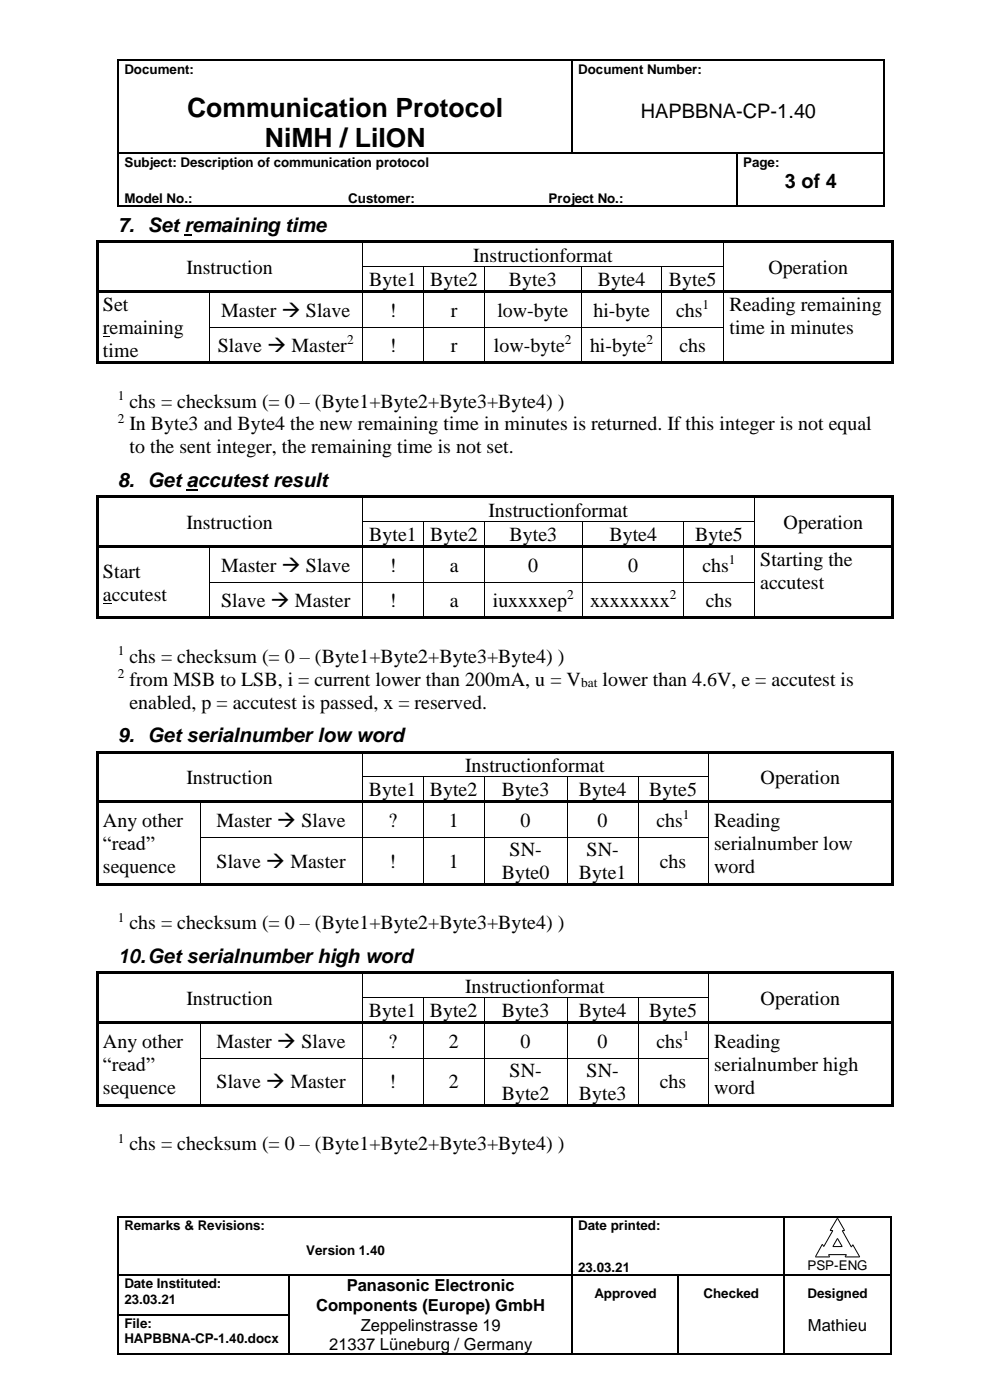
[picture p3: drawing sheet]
<svg xmlns="http://www.w3.org/2000/svg" width="210mm" height="297mm" viewBox="0 0 210 297" stroke-linecap="round" stroke-linejoin="round" font-family="sans-serif">
<g fill="#000">
<path d="M25 12.7h.2v.3h-.2z" fill-rule="evenodd"/>
<path d="M25 12.7h.2v.3h-.2z" fill-rule="evenodd"/>
<path d="M121.3 12.7h.2v.3h-.2z" fill-rule="evenodd"/>
<path d="M187.5 12.7h.2v.3h-.2z" fill-rule="evenodd"/>
<path d="M187.5 12.7h.2v.3h-.2z" fill-rule="evenodd"/>
<path d="M25 32.4h.2v.3h-.2z" fill-rule="evenodd"/>
<path d="M121.3 32.4h.2v.3h-.2z" fill-rule="evenodd"/>
<path d="M156.3 32.4h.2v.3h-.2z" fill-rule="evenodd"/>
<path d="M187.5 32.4h.2v.3h-.2z" fill-rule="evenodd"/>
<path d="M20.4 51.1h.5v.5h-.5z" fill-rule="evenodd"/>
<path d="M20.4 51.1h.5v.5h-.5z" fill-rule="evenodd"/>
<path d="M20.4 51.6h.5v4.9h-.5z" fill-rule="evenodd"/>
<path d="M20.4 56.5h.5v.1h-.5z" fill-rule="evenodd"/>
<path d="M20.9 51.1h55.9v.5h-55.9z" fill-rule="evenodd"/>
<path d="M25 43.7h.2v.2h-.2z" fill-rule="evenodd"/>
<path d="M25 43.7h.2v.2h-.2z" fill-rule="evenodd"/>
<path d="M39.1 49.6h1.7v.4h-1.7z" fill-rule="evenodd"/>
<path d="M76.8 51.6h.2z" fill-rule="evenodd"/>
<path d="M76.8 51.1h.5v.5h-.5z" fill-rule="evenodd"/>
<path d="M76.8 56.5h.2v.1h-.2z" fill-rule="evenodd"/>
<path d="M77.3 51.1h76.1v.5h-76.1z" fill-rule="evenodd"/>
<path d="M89.8 56.5h.2v.1h-.2z" fill-rule="evenodd"/>
<path d="M102.6 56.5h.2v.1h-.2z" fill-rule="evenodd"/>
<path d="M123.3 56.5h.2v.1h-.2z" fill-rule="evenodd"/>
<path d="M140.3 56.5h.2v.1h-.2z" fill-rule="evenodd"/>
<path d="M153.4 51.6h.2z" fill-rule="evenodd"/>
<path d="M153.4 51.1h.5v.5h-.5z" fill-rule="evenodd"/>
<path d="M153.4 56.5h.2v.1h-.2z" fill-rule="evenodd"/>
<path d="M153.9 51.1h35.3v.5h-35.3z" fill-rule="evenodd"/>
<path d="M156.3 43.7h.2v.2h-.2z" fill-rule="evenodd"/>
<path d="M187.5 43.7h.2v.2h-.2z" fill-rule="evenodd"/>
<path d="M187.5 43.7h.2v.2h-.2z" fill-rule="evenodd"/>
<path d="M189.2 51.1h.5v.5h-.5z" fill-rule="evenodd"/>
<path d="M189.2 51.1h.5v.5h-.5z" fill-rule="evenodd"/>
<path d="M189.2 51.6h.5v4.9h-.5z" fill-rule="evenodd"/>
<path d="M189.2 56.5h.5v.1h-.5z" fill-rule="evenodd"/>
<path d="M20.4 56.6h.5v4.9h-.5z" fill-rule="evenodd"/>
<path d="M20.4 61.5h.5v.6h-.5z" fill-rule="evenodd"/>
<path d="M20.4 62.1h.5v7.2h-.5z" fill-rule="evenodd"/>
<path d="M20.4 69.3h.5v.2h-.5z" fill-rule="evenodd"/>
<path d="M20.4 69.5h.5v7.2h-.5z" fill-rule="evenodd"/>
<path d="M20.4 76.7h.5v.5h-.5z" fill-rule="evenodd"/>
<path d="M20.4 76.7h.5v.5h-.5z" fill-rule="evenodd"/>
<path d="M20.9 61.5h23.4v.5h-23.4z" fill-rule="evenodd"/>
<path d="M20.9 76.7h23.4v.5h-23.4z" fill-rule="evenodd"/>
<path d="M21.8 71.3h1.4v.3h-1.4z" fill-rule="evenodd"/>
<path d="M44.3 62l.2 .1z" fill-rule="evenodd"/>
<path d="M44.3 61.5h.5v.5h-.5z" fill-rule="evenodd"/>
<path d="M44.3 69.3h.2v.2h-.2z" fill-rule="evenodd"/>
<path d="M44.3 76.7h.5v.5h-.5z" fill-rule="evenodd"/>
<path d="M44.8 61.5h32v.5h-32z" fill-rule="evenodd"/>
<path d="M44.8 76.7h32v.5h-32z" fill-rule="evenodd"/>
<path d="M76.8 62l.2 .1z" fill-rule="evenodd"/>
<path d="M76.8 61.5h.5v.5h-.5z" fill-rule="evenodd"/>
<path d="M76.8 69.3h.2v.2h-.2z" fill-rule="evenodd"/>
<path d="M76.8 76.7h.5v.5h-.5z" fill-rule="evenodd"/>
<path d="M77.3 61.5h12.5v.5h-12.5z" fill-rule="evenodd"/>
<path d="M77.3 76.7h12.5v.5h-12.5z" fill-rule="evenodd"/>
<path d="M89.8 62l.2 .1z" fill-rule="evenodd"/>
<path d="M89.8 61.5h.6v.5h-.6z" fill-rule="evenodd"/>
<path d="M89.8 69.3h.2v.2h-.2z" fill-rule="evenodd"/>
<path d="M89.8 76.7h.6v.5h-.6z" fill-rule="evenodd"/>
<path d="M90.4 61.5h12.2v.5h-12.2z" fill-rule="evenodd"/>
<path d="M90.4 76.7h12.2v.5h-12.2z" fill-rule="evenodd"/>
<path d="M102.6 62l.2 .1z" fill-rule="evenodd"/>
<path d="M102.6 61.5h.5v.5h-.5z" fill-rule="evenodd"/>
<path d="M102.6 69.3h.2v.2h-.2z" fill-rule="evenodd"/>
<path d="M102.6 76.7h.5v.5h-.5z" fill-rule="evenodd"/>
<path d="M103.1 61.5h20.2v.5h-20.2z" fill-rule="evenodd"/>
<path d="M103.1 76.7h20.2v.5h-20.2z" fill-rule="evenodd"/>
<path d="M123.3 62l.2 .1z" fill-rule="evenodd"/>
<path d="M123.3 61.5h.5v.5h-.5z" fill-rule="evenodd"/>
<path d="M123.3 69.3h.2v.2h-.2z" fill-rule="evenodd"/>
<path d="M123.3 76.7h.5v.5h-.5z" fill-rule="evenodd"/>
<path d="M123.8 61.5h16.5v.5h-16.5z" fill-rule="evenodd"/>
<path d="M123.8 76.7h16.5v.5h-16.5z" fill-rule="evenodd"/>
<path d="M140.3 62l.2 .1z" fill-rule="evenodd"/>
<path d="M140.3 61.5h.5v.5h-.5z" fill-rule="evenodd"/>
<path d="M140.3 69.3h.2v.2h-.2z" fill-rule="evenodd"/>
<path d="M140.3 76.7h.5v.5h-.5z" fill-rule="evenodd"/>
<path d="M140.8 61.5h12.6v.5h-12.6z" fill-rule="evenodd"/>
<path d="M140.8 76.7h12.6v.5h-12.6z" fill-rule="evenodd"/>
<path d="M153.4 62l.2 .1z" fill-rule="evenodd"/>
<path d="M153.4 61.5h.5v.5h-.5z" fill-rule="evenodd"/>
<path d="M153.4 69.3h.2v.2h-.2z" fill-rule="evenodd"/>
<path d="M153.4 76.7h.5v.5h-.5z" fill-rule="evenodd"/>
<path d="M153.9 61.5h35.3v.5h-35.3z" fill-rule="evenodd"/>
<path d="M153.9 76.7h35.3v.5h-35.3z" fill-rule="evenodd"/>
<path d="M189.2 56.6h.5v4.9h-.5z" fill-rule="evenodd"/>
<path d="M189.2 61.5h.5v.6h-.5z" fill-rule="evenodd"/>
<path d="M189.2 62.1h.5v7.2h-.5z" fill-rule="evenodd"/>
<path d="M189.2 69.3h.5v.2h-.5z" fill-rule="evenodd"/>
<path d="M189.2 69.5h.5v7.2h-.5z" fill-rule="evenodd"/>
<path d="M189.2 76.7h.5v.5h-.5z" fill-rule="evenodd"/>
<path d="M189.2 76.7h.5v.5h-.5z" fill-rule="evenodd"/>
<path d="M20.4 105.2h.5v.5h-.5z" fill-rule="evenodd"/>
<path d="M20.4 105.2h.5v.5h-.5z" fill-rule="evenodd"/>
<path d="M20.4 105.7h.5v4.9h-.5z" fill-rule="evenodd"/>
<path d="M20.4 110.6h.5v.2h-.5z" fill-rule="evenodd"/>
<path d="M20.4 110.8h.5v4.8h-.5z" fill-rule="evenodd"/>
<path d="M20.4 115.6h.5v.6h-.5z" fill-rule="evenodd"/>
<path d="M20.9 105.2h55.9v.5h-55.9z" fill-rule="evenodd"/>
<path d="M20.9 115.6h23.4v.5h-23.4z" fill-rule="evenodd"/>
<path d="M44.3 116.1l.2 .1z" fill-rule="evenodd"/>
<path d="M44.3 115.6h.5v.5h-.5z" fill-rule="evenodd"/>
<path d="M44.8 115.6h32v.5h-32z" fill-rule="evenodd"/>
<path d="M76.8 105.7h.2z" fill-rule="evenodd"/>
<path d="M76.8 105.2h.5v.5h-.5z" fill-rule="evenodd"/>
<path d="M76.8 110.6h.2v.2h-.2z" fill-rule="evenodd"/>
<path d="M76.8 116.1l.2 .1z" fill-rule="evenodd"/>
<path d="M76.8 115.6h.5v.5h-.5z" fill-rule="evenodd"/>
<path d="M77.3 105.2h82.7v.5h-82.7z" fill-rule="evenodd"/>
<path d="M77.3 115.6h12.5v.5h-12.5z" fill-rule="evenodd"/>
<path d="M89.8 110.6h.2v.2h-.2z" fill-rule="evenodd"/>
<path d="M89.8 116.1l.2 .1z" fill-rule="evenodd"/>
<path d="M89.8 115.6h.6v.5h-.6z" fill-rule="evenodd"/>
<path d="M90.4 115.6h12.2v.5h-12.2z" fill-rule="evenodd"/>
<path d="M102.6 110.6h.2v.2h-.2z" fill-rule="evenodd"/>
<path d="M102.6 116.1l.2 .1z" fill-rule="evenodd"/>
<path d="M102.6 115.6h.5v.5h-.5z" fill-rule="evenodd"/>
<path d="M103.1 115.6h20.5v.5h-20.5z" fill-rule="evenodd"/>
<path d="M123.6 110.6h.1v.2h-.1z" fill-rule="evenodd"/>
<path d="M123.6 116.1l.1 .1z" fill-rule="evenodd"/>
<path d="M123.6 115.6h.5v.5h-.5z" fill-rule="evenodd"/>
<path d="M124.1 115.6h20.9v.5h-20.9z" fill-rule="evenodd"/>
<path d="M145 110.6h.1v.2h-.1z" fill-rule="evenodd"/>
<path d="M145 116.1l.1 .1z" fill-rule="evenodd"/>
<path d="M145 115.6h.5v.5h-.5z" fill-rule="evenodd"/>
<path d="M145.5 115.6h14.5v.5h-14.5z" fill-rule="evenodd"/>
<path d="M160 105.7h.1z" fill-rule="evenodd"/>
<path d="M160 105.2h.5v.5h-.5z" fill-rule="evenodd"/>
<path d="M160 110.6h.1v.2h-.1z" fill-rule="evenodd"/>
<path d="M160 116.1l.1 .1z" fill-rule="evenodd"/>
<path d="M160 115.6h.5v.5h-.5z" fill-rule="evenodd"/>
<path d="M160.5 105.2h28.7v.5h-28.7z" fill-rule="evenodd"/>
<path d="M160.5 115.6h28.7v.5h-28.7z" fill-rule="evenodd"/>
<path d="M189.2 105.2h.5v.5h-.5z" fill-rule="evenodd"/>
<path d="M189.2 105.2h.5v.5h-.5z" fill-rule="evenodd"/>
<path d="M189.2 105.7h.5v4.9h-.5z" fill-rule="evenodd"/>
<path d="M189.2 110.6h.5v.2h-.5z" fill-rule="evenodd"/>
<path d="M189.2 110.8h.5v4.8h-.5z" fill-rule="evenodd"/>
<path d="M189.2 115.6h.5v.6h-.5z" fill-rule="evenodd"/>
<path d="M20.4 116.2h.5v7.2h-.5z" fill-rule="evenodd"/>
<path d="M20.4 123.4h.5v.2h-.5z" fill-rule="evenodd"/>
<path d="M20.4 123.6h.5v7.2h-.5z" fill-rule="evenodd"/>
<path d="M20.4 130.8h.5v.5h-.5z" fill-rule="evenodd"/>
<path d="M20.4 130.8h.5v.5h-.5z" fill-rule="evenodd"/>
<path d="M20.9 130.8h23.4v.5h-23.4z" fill-rule="evenodd"/>
<path d="M21.8 127.9h1.9v.2h-1.9z" fill-rule="evenodd"/>
<path d="M44.3 123.4h.2v.2h-.2z" fill-rule="evenodd"/>
<path d="M44.3 130.8h.5v.5h-.5z" fill-rule="evenodd"/>
<path d="M44.8 130.8h32v.5h-32z" fill-rule="evenodd"/>
<path d="M76.8 123.4h.2v.2h-.2z" fill-rule="evenodd"/>
<path d="M76.8 130.8h.5v.5h-.5z" fill-rule="evenodd"/>
<path d="M77.3 130.8h12.5v.5h-12.5z" fill-rule="evenodd"/>
<path d="M89.8 123.4h.2v.2h-.2z" fill-rule="evenodd"/>
<path d="M89.8 130.8h.6v.5h-.6z" fill-rule="evenodd"/>
<path d="M90.4 130.8h12.2v.5h-12.2z" fill-rule="evenodd"/>
<path d="M102.6 123.4h.2v.2h-.2z" fill-rule="evenodd"/>
<path d="M102.6 130.8h.5v.5h-.5z" fill-rule="evenodd"/>
<path d="M103.1 130.8h20.5v.5h-20.5z" fill-rule="evenodd"/>
<path d="M123.6 123.4h.1v.2h-.1z" fill-rule="evenodd"/>
<path d="M123.6 130.8h.5v.5h-.5z" fill-rule="evenodd"/>
<path d="M124.1 130.8h20.9v.5h-20.9z" fill-rule="evenodd"/>
<path d="M145 123.4h.1v.2h-.1z" fill-rule="evenodd"/>
<path d="M145 130.8h.5v.5h-.5z" fill-rule="evenodd"/>
<path d="M145.5 130.8h14.5v.5h-14.5z" fill-rule="evenodd"/>
<path d="M160 123.4h.1v.2h-.1z" fill-rule="evenodd"/>
<path d="M160 130.8h.5v.5h-.5z" fill-rule="evenodd"/>
<path d="M160.5 130.8h28.7v.5h-28.7z" fill-rule="evenodd"/>
<path d="M189.2 116.2h.5v7.2h-.5z" fill-rule="evenodd"/>
<path d="M189.2 123.4h.5v.2h-.5z" fill-rule="evenodd"/>
<path d="M189.2 123.6h.5v7.2h-.5z" fill-rule="evenodd"/>
<path d="M189.2 130.8h.5v.5h-.5z" fill-rule="evenodd"/>
<path d="M189.2 130.8h.5v.5h-.5z" fill-rule="evenodd"/>
<path d="M20.4 159.3h.5v.6h-.5z" fill-rule="evenodd"/>
<path d="M20.4 159.3h.5v.5h-.5z" fill-rule="evenodd"/>
<path d="M20.9 159.3h55.8v.5h-55.8z" fill-rule="evenodd"/>
<path d="M76.7 159.8l.2 .1z" fill-rule="evenodd"/>
<path d="M76.7 159.3h.5v.5h-.5z" fill-rule="evenodd"/>
<path d="M77.2 159.3h73v.5h-73z" fill-rule="evenodd"/>
<path d="M150.2 159.8l.2 .1z" fill-rule="evenodd"/>
<path d="M150.2 159.3h.5v.5h-.5z" fill-rule="evenodd"/>
<path d="M150.7 159.3h38.5v.5h-38.5z" fill-rule="evenodd"/>
<path d="M189.2 159.3h.5v.6h-.5z" fill-rule="evenodd"/>
<path d="M189.2 159.3h.5v.5h-.5z" fill-rule="evenodd"/>
<path d="M20.4 159.9h.5v4.8h-.5z" fill-rule="evenodd"/>
<path d="M20.4 164.7h.5v.2h-.5z" fill-rule="evenodd"/>
<path d="M20.4 164.9h.5v4.8h-.5z" fill-rule="evenodd"/>
<path d="M20.4 169.7h.5v.6h-.5z" fill-rule="evenodd"/>
<path d="M20.4 170.3h.5v7.2h-.5z" fill-rule="evenodd"/>
<path d="M20.4 177.5h.5v.2h-.5z" fill-rule="evenodd"/>
<path d="M20.9 169.7h21.5v.5h-21.5z" fill-rule="evenodd"/>
<path d="M42.4 170.2l.2 .1z" fill-rule="evenodd"/>
<path d="M42.4 169.7h.5v.5h-.5z" fill-rule="evenodd"/>
<path d="M42.4 177.5h.2v.2h-.2z" fill-rule="evenodd"/>
<path d="M42.9 169.7h33.8v.5h-33.8z" fill-rule="evenodd"/>
<path d="M76.7 164.7h.2v.2h-.2z" fill-rule="evenodd"/>
<path d="M76.7 170.2l.2 .1z" fill-rule="evenodd"/>
<path d="M76.7 169.7h.5v.5h-.5z" fill-rule="evenodd"/>
<path d="M76.7 177.5h.2v.2h-.2z" fill-rule="evenodd"/>
<path d="M77.2 169.7h12.6v.5h-12.6z" fill-rule="evenodd"/>
<path d="M89.8 164.7h.1v.2h-.1z" fill-rule="evenodd"/>
<path d="M89.8 170.2l.1 .1z" fill-rule="evenodd"/>
<path d="M89.8 169.7h.5v.5h-.5z" fill-rule="evenodd"/>
<path d="M89.8 177.5h.1v.2h-.1z" fill-rule="evenodd"/>
<path d="M90.3 169.7h12.3v.5h-12.3z" fill-rule="evenodd"/>
<path d="M102.6 164.7h.2v.2h-.2z" fill-rule="evenodd"/>
<path d="M102.6 170.2l.2 .1z" fill-rule="evenodd"/>
<path d="M102.6 169.7h.5v.5h-.5z" fill-rule="evenodd"/>
<path d="M102.6 177.5h.2v.2h-.2z" fill-rule="evenodd"/>
<path d="M103.1 169.7h17.2v.5h-17.2z" fill-rule="evenodd"/>
<path d="M120.3 164.7h.1v.2h-.1z" fill-rule="evenodd"/>
<path d="M120.3 170.2l.1 .1z" fill-rule="evenodd"/>
<path d="M120.3 169.7h.5v.5h-.5z" fill-rule="evenodd"/>
<path d="M120.3 177.5h.1v.2h-.1z" fill-rule="evenodd"/>
<path d="M120.8 169.7h14.5v.5h-14.5z" fill-rule="evenodd"/>
<path d="M135.3 164.7h.1v.2h-.1z" fill-rule="evenodd"/>
<path d="M135.3 170.2l.1 .1z" fill-rule="evenodd"/>
<path d="M135.3 169.7h.5v.5h-.5z" fill-rule="evenodd"/>
<path d="M135.3 177.5h.1v.2h-.1z" fill-rule="evenodd"/>
<path d="M135.8 169.7h14.4v.5h-14.4z" fill-rule="evenodd"/>
<path d="M150.2 164.7h.2v.2h-.2z" fill-rule="evenodd"/>
<path d="M150.2 170.2l.2 .1z" fill-rule="evenodd"/>
<path d="M150.2 169.7h.5v.5h-.5z" fill-rule="evenodd"/>
<path d="M150.2 177.5h.2v.2h-.2z" fill-rule="evenodd"/>
<path d="M150.7 169.7h38.5v.5h-38.5z" fill-rule="evenodd"/>
<path d="M189.2 159.9h.5v4.8h-.5z" fill-rule="evenodd"/>
<path d="M189.2 164.7h.5v.2h-.5z" fill-rule="evenodd"/>
<path d="M189.2 164.9h.5v4.8h-.5z" fill-rule="evenodd"/>
<path d="M189.2 169.7h.5v.6h-.5z" fill-rule="evenodd"/>
<path d="M189.2 170.3h.5v7.2h-.5z" fill-rule="evenodd"/>
<path d="M189.2 177.5h.5v.2h-.5z" fill-rule="evenodd"/>
<path d="M20.4 177.7h.5v9.7h-.5z" fill-rule="evenodd"/>
<path d="M20.4 187.4h.5v.5h-.5z" fill-rule="evenodd"/>
<path d="M20.4 187.4h.5v.5h-.5z" fill-rule="evenodd"/>
<path d="M20.9 187.4h21.5v.5h-21.5z" fill-rule="evenodd"/>
<path d="M42.4 187.4h.5v.5h-.5z" fill-rule="evenodd"/>
<path d="M42.9 187.4h33.8v.5h-33.8z" fill-rule="evenodd"/>
<path d="M76.7 187.4h.5v.5h-.5z" fill-rule="evenodd"/>
<path d="M77.2 187.4h12.6v.5h-12.6z" fill-rule="evenodd"/>
<path d="M89.8 187.4h.5v.5h-.5z" fill-rule="evenodd"/>
<path d="M90.3 187.4h12.3v.5h-12.3z" fill-rule="evenodd"/>
<path d="M102.6 187.4h.5v.5h-.5z" fill-rule="evenodd"/>
<path d="M103.1 187.4h17.2v.5h-17.2z" fill-rule="evenodd"/>
<path d="M120.3 187.4h.5v.5h-.5z" fill-rule="evenodd"/>
<path d="M120.8 187.4h14.5v.5h-14.5z" fill-rule="evenodd"/>
<path d="M135.3 187.4h.5v.5h-.5z" fill-rule="evenodd"/>
<path d="M135.8 187.4h14.4v.5h-14.4z" fill-rule="evenodd"/>
<path d="M150.2 187.4h.5v.5h-.5z" fill-rule="evenodd"/>
<path d="M150.7 187.4h38.5v.5h-38.5z" fill-rule="evenodd"/>
<path d="M189.2 177.7h.5v9.7h-.5z" fill-rule="evenodd"/>
<path d="M189.2 187.4h.5v.5h-.5z" fill-rule="evenodd"/>
<path d="M189.2 187.4h.5v.5h-.5z" fill-rule="evenodd"/>
<path d="M20.4 206.1h.5v.6h-.5z" fill-rule="evenodd"/>
<path d="M20.4 206.1h.5v.6h-.5z" fill-rule="evenodd"/>
<path d="M20.4 206.7h.5v4.9h-.5z" fill-rule="evenodd"/>
<path d="M20.4 211.6h.5v.1h-.5z" fill-rule="evenodd"/>
<path d="M20.4 211.7h.5v4.9h-.5z" fill-rule="evenodd"/>
<path d="M20.4 216.6h.5v.6h-.5z" fill-rule="evenodd"/>
<path d="M20.9 206.1h55.8v.6h-55.8z" fill-rule="evenodd"/>
<path d="M20.9 216.6h21.5v.5h-21.5z" fill-rule="evenodd"/>
<path d="M42.4 217.1l.2 .1z" fill-rule="evenodd"/>
<path d="M42.4 216.6h.5v.5h-.5z" fill-rule="evenodd"/>
<path d="M42.9 216.6h33.8v.5h-33.8z" fill-rule="evenodd"/>
<path d="M76.7 206.7h.2z" fill-rule="evenodd"/>
<path d="M76.7 206.1h.5v.6h-.5z" fill-rule="evenodd"/>
<path d="M76.7 211.6h.2v.1h-.2z" fill-rule="evenodd"/>
<path d="M76.7 217.1l.2 .1z" fill-rule="evenodd"/>
<path d="M76.7 216.6h.5v.5h-.5z" fill-rule="evenodd"/>
<path d="M77.2 206.1h73v.6h-73z" fill-rule="evenodd"/>
<path d="M77.2 216.6h12.6v.5h-12.6z" fill-rule="evenodd"/>
<path d="M89.8 211.6h.1v.1h-.1z" fill-rule="evenodd"/>
<path d="M89.8 217.1l.1 .1z" fill-rule="evenodd"/>
<path d="M89.8 216.6h.5v.5h-.5z" fill-rule="evenodd"/>
<path d="M90.3 216.6h12.3v.5h-12.3z" fill-rule="evenodd"/>
<path d="M102.6 211.6h.2v.1h-.2z" fill-rule="evenodd"/>
<path d="M102.6 217.1l.2 .1z" fill-rule="evenodd"/>
<path d="M102.6 216.6h.5v.5h-.5z" fill-rule="evenodd"/>
<path d="M103.1 216.6h17.2v.5h-17.2z" fill-rule="evenodd"/>
<path d="M120.3 211.6h.1v.1h-.1z" fill-rule="evenodd"/>
<path d="M120.3 217.1l.1 .1z" fill-rule="evenodd"/>
<path d="M120.3 216.6h.5v.5h-.5z" fill-rule="evenodd"/>
<path d="M120.8 216.6h14.5v.5h-14.5z" fill-rule="evenodd"/>
<path d="M135.3 211.6h.1v.1h-.1z" fill-rule="evenodd"/>
<path d="M135.3 217.1l.1 .1z" fill-rule="evenodd"/>
<path d="M135.3 216.6h.5v.5h-.5z" fill-rule="evenodd"/>
<path d="M135.8 216.6h14.4v.5h-14.4z" fill-rule="evenodd"/>
<path d="M150.2 206.7h.2z" fill-rule="evenodd"/>
<path d="M150.2 206.1h.5v.6h-.5z" fill-rule="evenodd"/>
<path d="M150.2 211.6h.2v.1h-.2z" fill-rule="evenodd"/>
<path d="M150.2 217.1l.2 .1z" fill-rule="evenodd"/>
<path d="M150.2 216.6h.5v.5h-.5z" fill-rule="evenodd"/>
<path d="M150.7 206.1h38.5v.6h-38.5z" fill-rule="evenodd"/>
<path d="M150.7 216.6h38.5v.5h-38.5z" fill-rule="evenodd"/>
<path d="M189.2 206.1h.5v.6h-.5z" fill-rule="evenodd"/>
<path d="M189.2 206.1h.5v.6h-.5z" fill-rule="evenodd"/>
<path d="M189.2 206.7h.5v4.9h-.5z" fill-rule="evenodd"/>
<path d="M189.2 211.6h.5v.1h-.5z" fill-rule="evenodd"/>
<path d="M189.2 211.7h.5v4.9h-.5z" fill-rule="evenodd"/>
<path d="M189.2 216.6h.5v.6h-.5z" fill-rule="evenodd"/>
<path d="M20.4 217.2h.5v7.2h-.5z" fill-rule="evenodd"/>
<path d="M20.4 224.4h.5v.2h-.5z" fill-rule="evenodd"/>
<path d="M20.4 224.6h.5v9.7h-.5z" fill-rule="evenodd"/>
<path d="M20.4 234.3h.5v.5h-.5z" fill-rule="evenodd"/>
<path d="M20.4 234.3h.5v.5h-.5z" fill-rule="evenodd"/>
<path d="M20.9 234.3h21.5v.5h-21.5z" fill-rule="evenodd"/>
<path d="M42.4 224.4h.2v.2h-.2z" fill-rule="evenodd"/>
<path d="M42.4 234.3h.5v.5h-.5z" fill-rule="evenodd"/>
<path d="M42.9 234.3h33.8v.5h-33.8z" fill-rule="evenodd"/>
<path d="M76.7 224.4h.2v.2h-.2z" fill-rule="evenodd"/>
<path d="M76.7 234.3h.5v.5h-.5z" fill-rule="evenodd"/>
<path d="M77.2 234.3h12.6v.5h-12.6z" fill-rule="evenodd"/>
<path d="M89.8 224.4h.1v.2h-.1z" fill-rule="evenodd"/>
<path d="M89.8 234.3h.5v.5h-.5z" fill-rule="evenodd"/>
<path d="M90.3 234.3h12.3v.5h-12.3z" fill-rule="evenodd"/>
<path d="M102.6 224.4h.2v.2h-.2z" fill-rule="evenodd"/>
<path d="M102.6 234.3h.5v.5h-.5z" fill-rule="evenodd"/>
<path d="M103.1 234.3h17.2v.5h-17.2z" fill-rule="evenodd"/>
<path d="M120.3 224.4h.1v.2h-.1z" fill-rule="evenodd"/>
<path d="M120.3 234.3h.5v.5h-.5z" fill-rule="evenodd"/>
<path d="M120.8 234.3h14.5v.5h-14.5z" fill-rule="evenodd"/>
<path d="M135.3 224.4h.1v.2h-.1z" fill-rule="evenodd"/>
<path d="M135.3 234.3h.5v.5h-.5z" fill-rule="evenodd"/>
<path d="M135.8 234.3h14.4v.5h-14.4z" fill-rule="evenodd"/>
<path d="M150.2 224.4h.2v.2h-.2z" fill-rule="evenodd"/>
<path d="M150.2 234.3h.5v.5h-.5z" fill-rule="evenodd"/>
<path d="M150.7 234.3h38.5v.5h-38.5z" fill-rule="evenodd"/>
<path d="M189.2 217.2h.5v7.2h-.5z" fill-rule="evenodd"/>
<path d="M189.2 224.4h.5v.2h-.5z" fill-rule="evenodd"/>
<path d="M189.2 224.6h.5v9.7h-.5z" fill-rule="evenodd"/>
<path d="M189.2 234.3h.5v.5h-.5z" fill-rule="evenodd"/>
<path d="M189.2 234.3h.5v.5h-.5z" fill-rule="evenodd"/>
<path d="M25 258h.2v.2h-.2z" fill-rule="evenodd"/>
<path d="M25 258h.2v.2h-.2z" fill-rule="evenodd"/>
<path d="M121.3 258h.2v.2h-.2z" fill-rule="evenodd"/>
<path d="M166.3 258h.2v.2h-.2z" fill-rule="evenodd"/>
<path d="M188.8 258h.3v.2h-.3z" fill-rule="evenodd"/>
<path d="M188.8 258h.3v.2h-.3z" fill-rule="evenodd"/>
<path d="M25 270.4h.2v.3h-.2z" fill-rule="evenodd"/>
<path d="M25 278.8h.2v.3h-.2z" fill-rule="evenodd"/>
<path d="M61.3 270.4h.2v.3h-.2z" fill-rule="evenodd"/>
<path d="M61.3 278.8h.2v.3h-.2z" fill-rule="evenodd"/>
<path d="M121.3 270.4h.2v.3h-.2z" fill-rule="evenodd"/>
<path d="M121.3 278.8h.2v.3h-.2z" fill-rule="evenodd"/>
<path d="M143.8 270.4h.2v.3h-.2z" fill-rule="evenodd"/>
<path d="M143.8 278.8h.2v.3h-.2z" fill-rule="evenodd"/>
<path d="M166.3 270.4h.2v.3h-.2z" fill-rule="evenodd"/>
<path d="M166.3 278.8h.2v.3h-.2z" fill-rule="evenodd"/>
<path d="M188.8 270.4h.3v.3h-.3z" fill-rule="evenodd"/>
<path d="M188.8 278.8h.3v.3h-.3z" fill-rule="evenodd"/>
<path d="M25 287.2h.2v.2h-.2z" fill-rule="evenodd"/>
<path d="M25 287.2h.2v.2h-.2z" fill-rule="evenodd"/>
<path d="M61.3 287.2h.2v.2h-.2z" fill-rule="evenodd"/>
<path d="M121.3 287.2h.2v.2h-.2z" fill-rule="evenodd"/>
<path d="M143.8 287.2h.2v.2h-.2z" fill-rule="evenodd"/>
<path d="M166.3 287.2h.2v.2h-.2z" fill-rule="evenodd"/>
<path d="M188.8 287.2h.3v.2h-.3z" fill-rule="evenodd"/>
<path d="M188.8 287.2h.3v.2h-.3z" fill-rule="evenodd"/>
</g>
<g fill="none" stroke="#000" stroke-width=".25">
<path d="M25.1 13v19.4M25.2 12.8h96.1M121.4 13v19.4M121.5 12.8h66M187.6 13v19.4M25.1 32.7v11M25.2 32.6h96.1M121.5 32.6h34.8M156.4 32.7v11M156.5 32.6h31M187.6 32.7v11M25.2 43.8h131.1"/>
<path d="M156.5 43.8h31M25.1 258.2v12.2M25.2 258.1h96.1M121.4 258.2v12.2M121.5 258.1h44.8M166.4 258.2v12.2M166.5 258.1h22.3M188.9 258.2v12.2M25.1 270.7v8.1M25.1 279.1v8.1M25.2 270.5h36.1M25.2 278.9h36.1"/>
<path d="M61.4 270.7v8.1M61.4 279.1v8.1M61.5 270.5h59.8M121.4 270.7v8.1M121.4 279.1v8.1M121.5 270.5h22.3M143.9 270.7v8.1M143.9 279.1v8.1M144 270.5h22.3M166.4 270.7v8.1M166.4 279.1v8.1M166.5 270.5h22.3"/>
<path d="M188.9 270.7v8.1M188.9 279.1v8.1M25.2 287.3h36.1M61.5 287.3h59.8M121.5 287.3h22.3M144 287.3h22.3M166.5 287.3h22.3"/>
</g>
<g fill="none" stroke="#000" stroke-width=".21">
<path d="M76.9 51.6v4.9M76.9 56.6v4.9M77 56.6h12.8M89.9 56.6v4.9M90 56.6h12.6M102.7 56.6v4.9M102.8 56.6h20.5M123.4 56.6v4.9M123.5 56.6h16.8M140.4 56.6v4.9M140.5 56.6h12.9M153.5 51.6v4.9"/>
<path d="M153.5 56.6v4.9M44.4 62.1v7.2M44.4 69.5v7.2M44.5 69.4h32.3M76.9 62.1v7.2M76.9 69.5v7.2M77 69.4h12.8M89.9 62.1v7.2M89.9 69.5v7.2M90 69.4h12.6M102.7 62.1v7.2M102.7 69.5v7.2"/>
<path d="M102.8 69.4h20.5M123.4 62.1v7.2M123.4 69.5v7.2M123.5 69.4h16.8M140.4 62.1v7.2M140.4 69.5v7.2M140.5 69.4h12.9M153.5 62.1v7.2M153.5 69.5v7.2M44.4 116.2v7.2M76.9 105.7v4.9M76.9 110.8v4.8"/>
<path d="M76.9 116.2v7.2M77 110.7h12.8M89.9 110.8v4.8M89.9 116.2v7.2M90 110.7h12.6M102.7 110.8v4.8M102.7 116.2v7.2M102.8 110.7h20.8M123.6 110.8v4.8M123.6 116.2v7.2M123.7 110.7h21.3M145.1 110.8v4.8"/>
<path d="M145.1 116.2v7.2M145.1 110.7h14.9M160 105.7v4.9M160 110.8v4.8M160 116.2v7.2M44.4 123.6v7.2M44.5 123.5h32.3M76.9 123.6v7.2M77 123.5h12.8M89.9 123.6v7.2M90 123.5h12.6M102.7 123.6v7.2"/>
<path d="M102.8 123.5h20.8M123.6 123.6v7.2M123.7 123.5h21.3M145.1 123.6v7.2M145.1 123.5h14.9M160 123.6v7.2M76.8 159.9v4.8M150.3 159.9v4.8M42.5 170.3v7.2M42.5 177.7v9.7M42.6 177.6h34.1M76.8 164.9v4.8"/>
<path d="M76.8 170.3v7.2M76.8 177.7v9.7M76.9 164.8h12.9M76.9 177.6h12.9M89.8 164.9v4.8M89.8 170.3v7.2M89.8 177.7v9.7M89.9 164.8h12.7M89.9 177.6h12.7M102.7 164.9v4.8M102.7 170.3v7.2M102.7 177.7v9.7"/>
<path d="M102.8 164.8h17.5M102.8 177.6h17.5M120.3 164.9v4.8M120.3 170.3v7.2M120.3 177.7v9.7M120.4 164.8h14.9M120.4 177.6h14.9M135.4 164.9v4.8M135.4 170.3v7.2M135.4 177.7v9.7M135.4 164.8h14.8M135.4 177.6h14.8"/>
<path d="M150.3 164.9v4.8M150.3 170.3v7.2M150.3 177.7v9.7M42.5 217.2v7.2M76.8 206.7v4.9M76.8 211.7v4.9M76.8 217.2v7.2M76.9 211.7h12.9M89.8 211.7v4.9M89.8 217.2v7.2M89.9 211.7h12.7M102.7 211.7v4.9"/>
<path d="M102.7 217.2v7.2M102.8 211.7h17.5M120.3 211.7v4.9M120.3 217.2v7.2M120.4 211.7h14.9M135.4 211.7v4.9M135.4 217.2v7.2M135.4 211.7h14.8M150.3 206.7v4.9M150.3 211.7v4.9M150.3 217.2v7.2M42.5 224.6v9.7"/>
<path d="M42.6 224.5h34.1M76.8 224.6v9.7M76.9 224.5h12.9M89.8 224.6v9.7M89.9 224.5h12.7M102.7 224.6v9.7M102.8 224.5h17.5M120.3 224.6v9.7M120.4 224.5h14.9M135.4 224.6v9.7M135.4 224.5h14.8M150.3 224.6v9.7"/>
<path d="M172.9 266.7h3.1l-.2-.5h3.8l-.3 .5M177.7 262.7l1 1.8h-2zM178.7 261.1l1.9 3.4M178.7 261.1h.5M179.2 261l-1.6-2.6-1.5 2.7h.6l-2 3.4-.3-.5-1.4 2.6M180.6 264.6l.3-.5 1.5 2.6h-3.1"/>
</g>
<path d="M39.6 103.9h2.4" fill="none" stroke="#000" stroke-width=".42"/>
<g font-size="5.6">
<text x="39.7" y="24.8">Communication Protocol</text>
<text x="56.2" y="31.2">NiMH / LiION</text>
</g>
<g font-size="4.2">
<text x="135.9" y="25.1">HAPBBNA-CP-1.40</text>
<text x="166.5" y="39.9">3 of 4</text>
<text x="25" y="49.1">7. Set remaining time</text>
<text x="39.5" y="58">Instruction</text>
<text x="100.4" y="55.5">Instructionformat</text>
<text x="163" y="58">Operation</text>
<text x="78.3" y="60.6">Byte1</text>
<text x="91.2" y="60.6">Byte2</text>
<text x="108" y="60.6">Byte3</text>
<text x="126.8" y="60.6">Byte4</text>
<text x="141.9" y="60.6">Byte5</text>
<text x="154.8" y="66">Reading remaining</text>
<text x="21.8" y="66">Set</text>
<text x="21.8" y="70.9">remaining</text>
<text x="46.9" y="67.1">Master → Slave</text>
<text x="82.7" y="67.1">!</text>
<text x="95.6" y="67.1">r</text>
<text x="105.5" y="67.1">low-byte</text>
<text x="125.9" y="67.1">hi-byte</text>
<text x="143.4" y="67.1">chs</text>
<text x="154.8" y="70.8">time in minutes</text>
<text x="21.8" y="75.7">time</text>
<text x="46.2" y="74.6">Slave → Master</text>
<text x="82.7" y="74.6">!</text>
<text x="95.6" y="74.6">r</text>
<text x="104.8" y="74.6">low-byte</text>
<text x="125.2" y="74.6">hi-byte</text>
<text x="144.1" y="74.6">chs</text>
<text x="27.5" y="86.5">chs = checksum (= 0 – (Byte1+Byte2+Byte3+Byte4) )</text>
<text x="27.5" y="91.3">In Byte3 and Byte4 the new remaining time in minutes is returned. If this integer is not equal</text>
<text x="27.5" y="96.2">to the sent integer, the remaining time is not set.</text>
<text x="25" y="103.2">8. Get accutest result</text>
<text x="39.5" y="112.2">Instruction</text>
<text x="103.6" y="109.7">Instructionformat</text>
<text x="166.2" y="112.2">Operation</text>
<text x="78.3" y="114.7">Byte1</text>
<text x="91.2" y="114.7">Byte2</text>
<text x="108.1" y="114.7">Byte3</text>
<text x="129.3" y="114.7">Byte4</text>
<text x="147.5" y="114.7">Byte5</text>
<text x="21.8" y="122.6">Start</text>
<text x="46.9" y="121.3">Master → Slave</text>
<text x="82.7" y="121.3">!</text>
<text x="95.4" y="121.3">a</text>
<text x="112.1" y="121.3">0</text>
<text x="133.2" y="121.3">0</text>
<text x="149" y="121.3">chs</text>
<text x="161.3" y="120.1">Starting the</text>
<text x="161.3" y="125">accutest</text>
<text x="21.8" y="127.4">accutest</text>
<text x="46.9" y="128.7">Slave → Master</text>
<text x="82.7" y="128.7">!</text>
<text x="95.4" y="128.7">a</text>
<text x="104.5" y="128.7">iuxxxxep</text>
<text x="125.2" y="128.7">xxxxxxxx</text>
<text x="149.7" y="128.7">chs</text>
<text x="27.5" y="140.6">chs = checksum (= 0 – (Byte1+Byte2+Byte3+Byte4) )</text>
<text x="27.5" y="145.5">from MSB to LSB, i = current lower than 200mA, u = V</text>
<text x="127.8" y="145.5">lower than 4.6V, e = accutest is</text>
<text x="27.5" y="150.4">enabled, p = accutest is passed, x = reserved.</text>
<text x="25" y="157.4">9. Get serialnumber low word</text>
<text x="39.5" y="166.3">Instruction</text>
<text x="98.7" y="163.8">Instructionformat</text>
<text x="161.4" y="166.3">Operation</text>
<text x="78.2" y="168.8">Byte1</text>
<text x="91.2" y="168.8">Byte2</text>
<text x="106.4" y="168.8">Byte3</text>
<text x="122.8" y="168.8">Byte4</text>
<text x="137.7" y="168.8">Byte5</text>
<text x="21.8" y="175.5">Any other</text>
<text x="45.9" y="175.4">Master → Slave</text>
<text x="82.4" y="175.4">?</text>
<text x="95.2" y="175.4">1</text>
<text x="110.4" y="175.4">0</text>
<text x="126.8" y="175.4">0</text>
<text x="139.3" y="175.4">chs</text>
<text x="151.5" y="175.5">Reading</text>
<text x="21.8" y="180.4">“read”</text>
<text x="21.8" y="185.2">sequence</text>
<text x="45.9" y="184.1">Slave → Master</text>
<text x="82.6" y="184.1">!</text>
<text x="95.2" y="184.1">1</text>
<text x="108.1" y="181.6">SN-</text>
<text x="124.4" y="181.6">SN-</text>
<text x="140" y="184.1">chs</text>
<text x="151.5" y="180.4">serialnumber low</text>
<text x="151.5" y="185.2">word</text>
<text x="106.4" y="186.5">Byte0</text>
<text x="122.8" y="186.5">Byte1</text>
<text x="27.5" y="197.2">chs = checksum (= 0 – (Byte1+Byte2+Byte3+Byte4) )</text>
<text x="25" y="204.2">10.Get serialnumber high word</text>
<text x="39.5" y="213.1">Instruction</text>
<text x="78.2" y="215.7">Byte1</text>
<text x="91.2" y="215.7">Byte2</text>
<text x="98.7" y="210.6">Instructionformat</text>
<text x="106.4" y="215.7">Byte3</text>
<text x="122.8" y="215.7">Byte4</text>
<text x="137.7" y="215.7">Byte5</text>
<text x="161.4" y="213.1">Operation</text>
<text x="21.8" y="222.4">Any other</text>
<text x="21.8" y="227.2">“read”</text>
<text x="45.9" y="222.3">Master → Slave</text>
<text x="82.4" y="222.3">?</text>
<text x="95.2" y="222.3">2</text>
<text x="110.4" y="222.3">0</text>
<text x="126.8" y="222.3">0</text>
<text x="139.3" y="222.3">chs</text>
<text x="151.5" y="222.4">Reading</text>
<text x="151.5" y="227.2">serialnumber high</text>
<text x="21.8" y="232.1">sequence</text>
<text x="45.9" y="230.9">Slave → Master</text>
<text x="82.6" y="230.9">!</text>
<text x="95.2" y="230.9">2</text>
<text x="106.4" y="233.4">Byte2</text>
<text x="108.1" y="228.5">SN-</text>
<text x="122.8" y="233.4">Byte3</text>
<text x="124.4" y="228.5">SN-</text>
<text x="140" y="230.9">chs</text>
<text x="151.5" y="232.1">word</text>
<text x="27.5" y="244">chs = checksum (= 0 – (Byte1+Byte2+Byte3+Byte4) )</text>
</g>
<g font-size="3.5">
<text x="73.6" y="274">Panasonic Electronic</text>
<text x="67.1" y="278">Components (Europe) GmbH</text>
<text x="69.8" y="286.4">21337 Lüneburg / Germany</text>
<text x="76.5" y="282.4">Zeppelinstrasse 19</text>
<text x="171.4" y="282.4">Mathieu</text>
</g>
<g font-size="2.8">
<text x="26.4" y="15.6">Document:</text>
<text x="122.7" y="15.6">Document Number:</text>
<text x="26.4" y="35.4">Subject: Description of communication protocol</text>
<text x="157.6" y="35.4">Page:</text>
<text x="26.4" y="43.1">Model No.:</text>
<text x="73.9" y="43.1">Customer:</text>
<text x="116.4" y="43.1">Project No.:</text>
<text x="149" y="65.5">1</text>
<text x="73.6" y="73">2</text>
<text x="119.8" y="73">2</text>
<text x="137.1" y="73">2</text>
<text x="25" y="84.8">1</text>
<text x="25" y="89.7">2</text>
<text x="154.6" y="119.7">1</text>
<text x="120.3" y="127.1">2</text>
<text x="142.1" y="127.1">2</text>
<text x="25" y="139">1</text>
<text x="25" y="143.9">2</text>
<text x="123.3" y="145.8">bat</text>
<text x="144.9" y="173.8">1</text>
<text x="25" y="195.6">1</text>
<text x="144.9" y="220.7">1</text>
<text x="25" y="242.4">1</text>
<text x="26.4" y="260.9">Remarks &amp; Revisions:</text>
<text x="122.7" y="260.9">Date printed:</text>
<text x="64.9" y="266.2">Version 1.40</text>
<text x="122.7" y="269.8">23.03.21</text>
<text x="171.3" y="269.5">PSP-ENG</text>
<text x="26.4" y="273.3">Date Instituted:</text>
<text x="126.1" y="275.4">Approved</text>
<text x="149.2" y="275.4">Checked</text>
<text x="171.3" y="275.4">Designed</text>
<text x="26.4" y="276.6">23.03.21</text>
<text x="26.4" y="281.7">File:</text>
<text x="26.4" y="285">HAPBBNA-CP-1.40.docx</text>
</g>
</svg>
